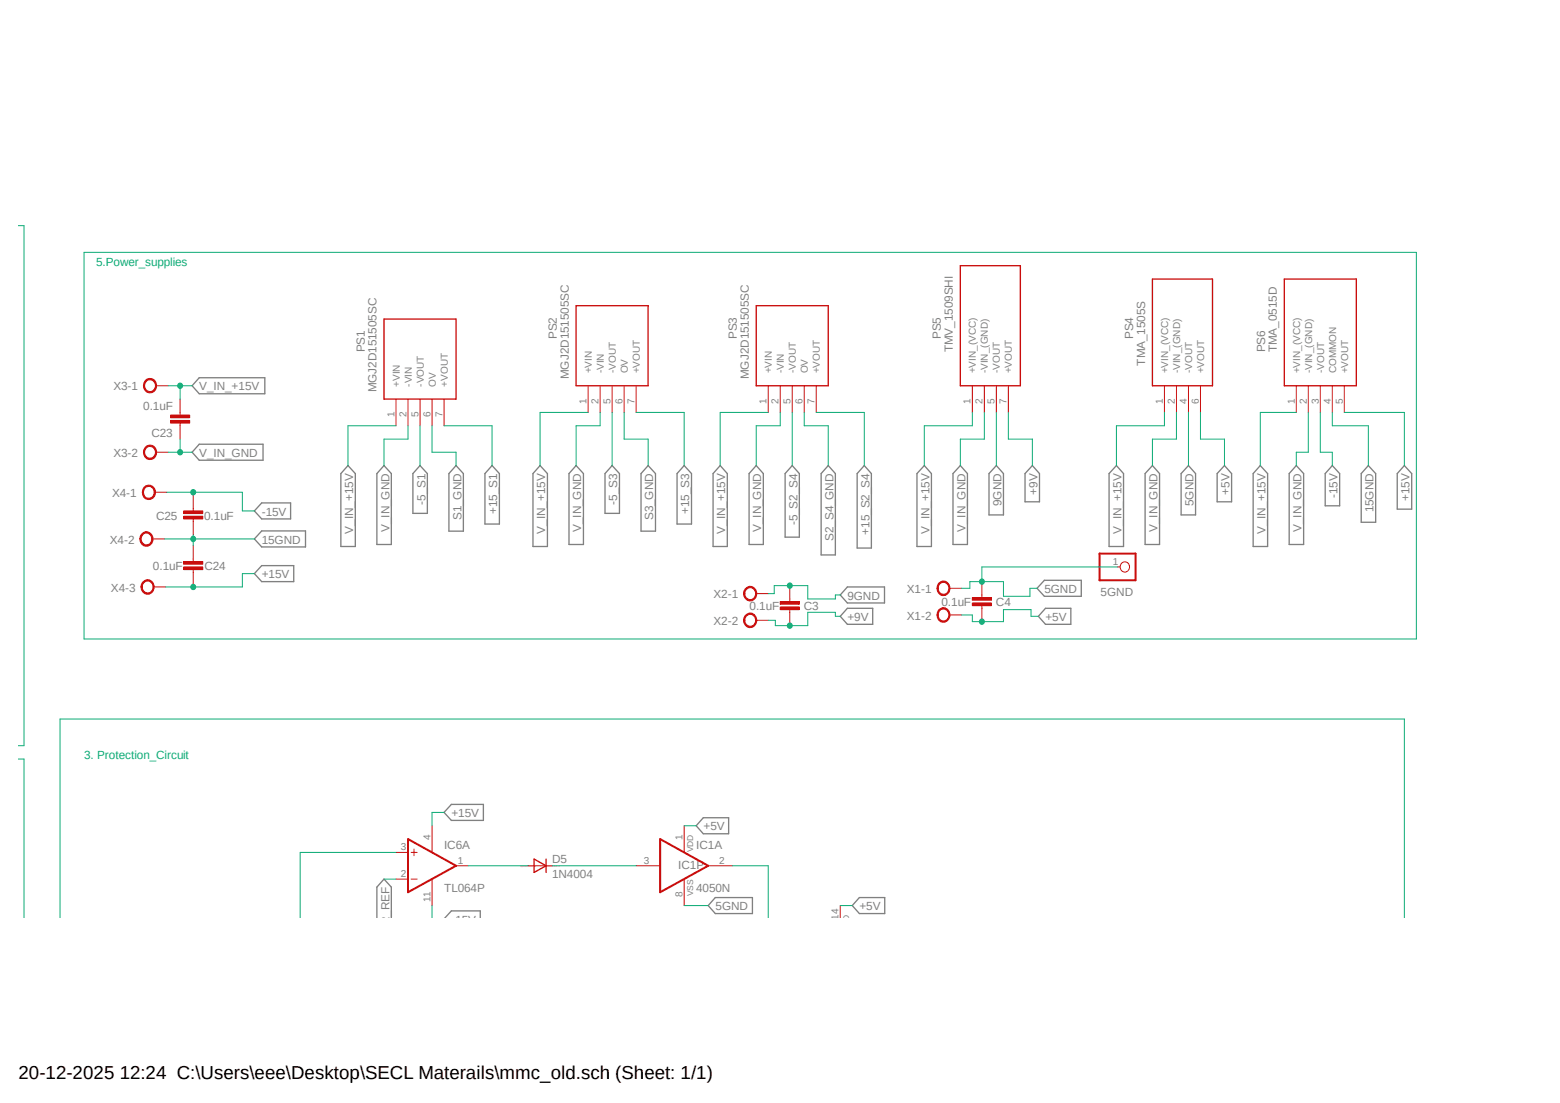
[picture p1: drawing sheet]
<svg xmlns="http://www.w3.org/2000/svg" width="297mm" height="210mm" viewBox="0 0 297 210" stroke-linecap="round" stroke-linejoin="round" font-family="sans-serif">
<path d="M3.5 3.5l278.6 171.2M282.1 3.5l-278.6 171.2" fill="none" stroke="#fff" stroke-width=".19"/>
<g fill="none" stroke="#808080" stroke-width=".25">
<path d="M37.9 71.9h12.5v3.1h-12.5l-1.3-1.6zM37.9 84.6h12.2v3h-12.2l-1.3-1.5zM49.8 95.8h5.5v3h-5.5l-1.4-1.5zM66.3 88.6l1.3 1.6v13.9h-2.7v-13.9zM73.1 88.6l1.4 1.6v13.5h-2.7v-13.5zM80 88.6l1.4 1.6v7.5h-2.8v-7.5zM86.8 88.6l1.4 1.6v10.9h-2.7v-10.9zM93.7 88.6l1.4 1.6v9.6h-2.8v-9.6zM102.8 88.6l1.4 1.6v13.9h-2.7v-13.9zM109.7 88.6l1.4 1.6v13.5h-2.8v-13.5zM116.5 88.6l1.4 1.6v7.5h-2.7v-7.5zM123.4 88.6l1.4 1.6v10.9h-2.8v-10.9z"/>
<path d="M130.3 88.6l1.4 1.6v9.6h-2.8v-9.6zM137.1 88.6l1.4 1.6v13.9h-2.7v-13.9zM144 88.6l1.3 1.6v13.5h-2.7v-13.5zM150.8 88.6l1.4 1.6v12.1h-2.7v-12.1zM157.7 88.6l1.3 1.6v15.5h-2.7v-15.5zM164.5 88.6l1.4 1.6v14.2h-2.7v-14.2zM176 88.6l1.3 1.6v13.9h-2.7v-13.9zM182.8 88.6l1.4 1.6v13.5h-2.8v-13.5zM189.7 88.6l1.4 1.6v7.8h-2.8v-7.8zM196.6 88.6l1.3 1.6v5.3h-2.7v-5.3zM212.6 88.6l1.3 1.6v13.9h-2.7v-13.9zM219.4 88.6l1.4 1.6v13.5h-2.8v-13.5z"/>
<path d="M226.3 88.6l1.3 1.6v7.8h-2.7v-7.8zM233.1 88.6l1.4 1.6v5.3h-2.8v-5.3zM239.9 88.6l1.4 1.6v13.9h-2.7v-13.9zM246.8 88.6l1.4 1.6v13.5h-2.8v-13.5zM253.7 88.6l1.4 1.6v6.1h-2.8v-6.1zM260.5 88.6l1.4 1.6v9.2h-2.7v-9.2zM267.4 88.6l1.4 1.6v6.7h-2.8v-6.7zM49.8 101.1h8.4v3h-8.4l-1.4-1.5zM49.8 107.7h6.1v3h-6.1l-1.4-1.5zM161.3 115.8h4.9v3.1h-4.9l-1.3-1.6zM161.3 111.8h7.1v3h-7.1l-1.3-1.5zM198.8 110.5h7.1v3h-7.1l-1.4-1.5z"/>
<path d="M199.1 115.8h4.8v3.1h-4.8l-1.4-1.6zM85.9 153.2h6.1v3h-6.1l-1.4-1.5zM133.9 155.7h4.8v3h-4.8l-1.4-1.5zM71.8 174.7v-5.8l1.3-1.5 1.4 1.5v5.8M84.8 174.7l1.1-1.3h5.5v1.3M136.2 170.9h7.1v3h-7.1l-1.4-1.5zM163.6 170.9h4.8v3h-4.8l-1.3-1.5z"/>
</g>
<path d="M73.1 60.7h13.7v15.3h-13.7zM101.7 163.6l2.3 1.2-2.3 1.3zM104 163.6v2.5" fill="none" stroke="#c90d0c" stroke-width=".25"/>
<g fill="none" stroke="#c90d0c" stroke-width=".19">
<path d="M34.3 78.5v.5M75.4 76v5.1M77.7 76v5.1M80 76v5.1M82.3 76v5.1M84.5 76v5.1M34.3 80.6v.5M82.3 157.2v5.1M130.3 157.2v5.1M75.4 162.3h2.3M75.4 167.4h2.3M78.3 162.3h1.1"/>
<path d="M78.3 167.4h1.1M78.8 161.7v1.2M82.3 167.4v5M86.8 164.8h2.3M100.5 164.8h4.6M121.1 164.8h4.6M130.3 167.4v5M134.8 164.8h4.6M160 172.4v2.3"/>
</g>
<path d="M77.7 159.8l9.1 5-9.1 5.1zM125.7 159.8l9.1 5-9.1 5.1z" fill="none" stroke="#c90d0c" stroke-width=".38"/>
<path d="M32.5 79h3.6v.5h-3.6z" fill-rule="evenodd" fill="#c90d0c"/>
<path d="M32.5 79h3.6v.5h-3.6z" fill="none" stroke="#c90d0c" stroke-width=".19"/>
<path d="M32.5 80.1h3.6v.5h-3.6z" fill-rule="evenodd" fill="#c90d0c"/>
<g fill="none" stroke="#c90d0c" stroke-width=".19">
<path d="M34.3 76v2.5M112 73.4v5.1M114.3 73.4v5.1M116.5 73.4v5.1M118.8 73.4v5.1M121.1 73.4v5.1M146.3 73.4v5.1M148.5 73.4v5.1M150.8 73.4v5.1M153.1 73.4v5.1M155.4 73.4v5.1M185.1 73.4v5.1"/>
<path d="M187.4 73.4v5.1M189.7 73.4v5.1M192 73.4v5.1M221.7 73.4v5.1M224 73.4v5.1M226.3 73.4v5.1M228.6 73.4v5.1M246.8 73.4v5.1M249.1 73.4v5.1M251.4 73.4v5.1M253.7 73.4v5.1M255.9 73.4v5.1"/>
<path d="M32.5 80.1h3.6v.5h-3.6zM34.3 81.1v2.5"/>
</g>
<path d="M109.7 58.2h13.7v15.2h-13.7zM144 58.2h13.7v15.2h-13.7zM182.8 50.6h11.5v22.8h-11.5zM219.4 53.1h11.4v20.3h-11.4zM244.5 53.1h13.7v20.3h-13.7z" fill="none" stroke="#c90d0c" stroke-width=".25"/>
<path d="M27.6 72.5a1.34 1.34 0 0 1 2.2 .5 1.34 1.34 0 0 1-1.4 1.8 1.32 1.32 0 0 1-1.1-1.4h.2a1.09 1.09 0 0 1 1.6-.9 1.09 1.09 0 0 1 .1 1.8 1.02 1.02 0 0 1-1.1 .1 1.02 1.02 0 0 1-.6-1h-.2z" fill-rule="evenodd" fill="#c90d0c"/>
<path d="M27.6 72.5a1.34 1.34 0 0 1 2.2 .5 1.34 1.34 0 0 1-1.4 1.8 1.32 1.32 0 0 1-1.1-1.4h.2a1.09 1.09 0 0 1 1.6-.9 1.09 1.09 0 0 1 .1 1.8 1.02 1.02 0 0 1-1.1 .1 1.02 1.02 0 0 1-.6-1h-.2zM29.7 73.4h2.3" fill="none" stroke="#c90d0c" stroke-width=".19"/>
<path d="M27.6 85.2a1.34 1.34 0 0 1 2.2 .5 1.34 1.34 0 0 1-1.4 1.8 1.32 1.32 0 0 1-1.1-1.4h.2a1.09 1.09 0 0 1 1.1-1 1.09 1.09 0 0 1 1.1 .9 1.09 1.09 0 0 1-.9 1.2 1.02 1.02 0 0 1-1.3-1.1h-.2z" fill-rule="evenodd" fill="#c90d0c"/>
<path d="M27.6 85.2a1.34 1.34 0 0 1 2.2 .5 1.34 1.34 0 0 1-1.4 1.8 1.32 1.32 0 0 1-1.1-1.4h.2a1.09 1.09 0 0 1 1.1-1 1.09 1.09 0 0 1 1.1 .9 1.09 1.09 0 0 1-.9 1.2 1.02 1.02 0 0 1-1.3-1.1h-.2zM29.7 86.1h2.3" fill="none" stroke="#c90d0c" stroke-width=".19"/>
<path d="M141.9 112.1a1.33 1.33 0 0 1 2 .1 1.33 1.33 0 0 1-.3 1.9 1.25 1.25 0 0 1-1.4 .2 1.25 1.25 0 0 1-.6-1.3h.2a1.07 1.07 0 0 1 1.4-1.1 1.07 1.07 0 0 1 .5 1.7 1.01 1.01 0 0 1-1.2 .5 1.01 1.01 0 0 1-.7-1.1h-.2z" fill-rule="evenodd" fill="#c90d0c"/>
<path d="M141.9 112.1a1.33 1.33 0 0 1 2 .1 1.33 1.33 0 0 1-.3 1.9 1.25 1.25 0 0 1-1.4 .2 1.25 1.25 0 0 1-.6-1.3h.2a1.07 1.07 0 0 1 1.4-1.1 1.07 1.07 0 0 1 .5 1.7 1.01 1.01 0 0 1-1.2 .5 1.01 1.01 0 0 1-.7-1.1h-.2zM144 113h2.3" fill="none" stroke="#c90d0c" stroke-width=".19"/>
<path d="M141.9 117.2a1.33 1.33 0 0 1 2 .1 1.33 1.33 0 0 1-.3 1.9 1.25 1.25 0 0 1-1.4 .1 1.25 1.25 0 0 1-.6-1.2h.2a1.07 1.07 0 0 1 1.4-1.1 1.07 1.07 0 0 1 .5 1.7 1.01 1.01 0 0 1-1.2 .5 1.01 1.01 0 0 1-.7-1.1h-.2z" fill-rule="evenodd" fill="#c90d0c"/>
<path d="M141.9 117.2a1.33 1.33 0 0 1 2 .1 1.33 1.33 0 0 1-.3 1.9 1.25 1.25 0 0 1-1.4 .1 1.25 1.25 0 0 1-.6-1.2h.2a1.07 1.07 0 0 1 1.4-1.1 1.07 1.07 0 0 1 .5 1.7 1.01 1.01 0 0 1-1.2 .5 1.01 1.01 0 0 1-.7-1.1h-.2zM144 118.1h2.3" fill="none" stroke="#c90d0c" stroke-width=".19"/>
<path d="M178.7 111.1a1.33 1.33 0 0 1 2 .1 1.33 1.33 0 0 1-.3 1.9 1.22 1.22 0 0 1-1.4 .2 1.22 1.22 0 0 1-.6-1.3h.2a1.07 1.07 0 0 1 1.4-1.1 1.07 1.07 0 0 1 .5 1.7 1.01 1.01 0 0 1-1.2 .5 1.01 1.01 0 0 1-.7-1.1h-.2z" fill-rule="evenodd" fill="#c90d0c"/>
<path d="M178.7 111.1a1.33 1.33 0 0 1 2 .1 1.33 1.33 0 0 1-.3 1.9 1.22 1.22 0 0 1-1.4 .2 1.22 1.22 0 0 1-.6-1.3h.2a1.07 1.07 0 0 1 1.4-1.1 1.07 1.07 0 0 1 .5 1.7 1.01 1.01 0 0 1-1.2 .5 1.01 1.01 0 0 1-.7-1.1h-.2zM180.8 112h2.2" fill="none" stroke="#c90d0c" stroke-width=".19"/>
<path d="M178.7 116.2a1.33 1.33 0 0 1 2 0 1.33 1.33 0 0 1-.3 2 1.22 1.22 0 0 1-1.4 .1 1.22 1.22 0 0 1-.6-1.2h.2a1.07 1.07 0 0 1 1.4-1.1 1.07 1.07 0 0 1 .5 1.7 1.01 1.01 0 0 1-1.2 .5 1.01 1.01 0 0 1-.7-1.1h-.2z" fill-rule="evenodd" fill="#c90d0c"/>
<path d="M178.7 116.2a1.33 1.33 0 0 1 2 0 1.33 1.33 0 0 1-.3 2 1.22 1.22 0 0 1-1.4 .1 1.22 1.22 0 0 1-.6-1.2h.2a1.07 1.07 0 0 1 1.4-1.1 1.07 1.07 0 0 1 .5 1.7 1.01 1.01 0 0 1-1.2 .5 1.01 1.01 0 0 1-.7-1.1h-.2zM180.8 117.1h2.2" fill="none" stroke="#c90d0c" stroke-width=".19"/>
<path d="M27.4 92.8a1.32 1.32 0 0 1 1.8 0 1.32 1.32 0 0 1 0 1.9 1.32 1.32 0 0 1-1.8 0l-.3-1h.2a1.04 1.04 0 0 1 1.1-1.1 1.04 1.04 0 0 1 .9 1.3 1.02 1.02 0 0 1-1.1 1 1.02 1.02 0 0 1-.9-1.2h-.2z" fill-rule="evenodd" fill="#c90d0c"/>
<path d="M27.4 92.8a1.32 1.32 0 0 1 1.8 0 1.32 1.32 0 0 1 0 1.9 1.32 1.32 0 0 1-1.8 0l-.3-1h.2a1.04 1.04 0 0 1 1.1-1.1 1.04 1.04 0 0 1 .9 1.3 1.02 1.02 0 0 1-1.1 1 1.02 1.02 0 0 1-.9-1.2h-.2zM29.5 93.7h2.2" fill="none" stroke="#c90d0c" stroke-width=".19"/>
<path d="M27 101.7a1.33 1.33 0 0 1 1.9 .1 1.33 1.33 0 0 1-.3 2 1.24 1.24 0 0 1-1.4 .1 1.24 1.24 0 0 1-.6-1.3h.2a1.07 1.07 0 0 1 1.4-1.1 1.07 1.07 0 0 1 .5 1.7 1.01 1.01 0 0 1-1.2 .5 1.01 1.01 0 0 1-.7-1.1h-.2z" fill-rule="evenodd" fill="#c90d0c"/>
<path d="M27 101.7a1.33 1.33 0 0 1 1.9 .1 1.33 1.33 0 0 1-.3 2 1.24 1.24 0 0 1-1.4 .1 1.24 1.24 0 0 1-.6-1.3h.2a1.07 1.07 0 0 1 1.4-1.1 1.07 1.07 0 0 1 .5 1.7 1.01 1.01 0 0 1-1.2 .5 1.01 1.01 0 0 1-.7-1.1h-.2zM29 102.6h2.3" fill="none" stroke="#c90d0c" stroke-width=".19"/>
<path d="M27.2 110.8a1.33 1.33 0 0 1 1.9 .1 1.33 1.33 0 0 1-.2 2 1.25 1.25 0 0 1-1.4 .1 1.25 1.25 0 0 1-.7-1.2h.3a1.07 1.07 0 0 1 1.4-1.1 1.07 1.07 0 0 1 .5 1.7 1.01 1.01 0 0 1-1.2 .5 1.01 1.01 0 0 1-.7-1.1h-.3z" fill-rule="evenodd" fill="#c90d0c"/>
<path d="M27.2 110.8a1.33 1.33 0 0 1 1.9 .1 1.33 1.33 0 0 1-.2 2 1.25 1.25 0 0 1-1.4 .1 1.25 1.25 0 0 1-.7-1.2h.3a1.07 1.07 0 0 1 1.4-1.1 1.07 1.07 0 0 1 .5 1.7 1.01 1.01 0 0 1-1.2 .5 1.01 1.01 0 0 1-.7-1.1h-.3zM29.3 111.8h2.2M150.4 114v.6M150.4 116.1v.5" fill="none" stroke="#c90d0c" stroke-width=".19"/>
<path d="M148.5 114.6h3.7v.5h-3.7z" fill-rule="evenodd" fill="#c90d0c"/>
<path d="M148.5 114.6h3.7v.5h-3.7z" fill="none" stroke="#c90d0c" stroke-width=".19"/>
<path d="M148.5 115.6h3.7v.5h-3.7z" fill-rule="evenodd" fill="#c90d0c"/>
<path d="M148.5 115.6h3.7v.5h-3.7zM150.4 111.5v2.5M150.4 116.6v2.5M186.9 113.3v.5M186.9 115.3v.5" fill="none" stroke="#c90d0c" stroke-width=".19"/>
<path d="M185.1 113.8h3.7v.5h-3.7z" fill-rule="evenodd" fill="#c90d0c"/>
<path d="M185.1 113.8h3.7v.5h-3.7z" fill="none" stroke="#c90d0c" stroke-width=".19"/>
<path d="M185.1 114.8h3.7v.5h-3.7z" fill-rule="evenodd" fill="#c90d0c"/>
<path d="M36.8 106.4v.5M36.8 108.5v.5M185.1 114.8h3.7v.5h-3.7zM186.9 110.7v2.6M186.9 115.8v2.6" fill="none" stroke="#c90d0c" stroke-width=".19"/>
<path d="M35 106.9h3.6v.5h-3.6z" fill-rule="evenodd" fill="#c90d0c"/>
<path d="M35 106.9h3.6v.5h-3.6z" fill="none" stroke="#c90d0c" stroke-width=".19"/>
<path d="M35 107.9h3.6v.6h-3.6z" fill-rule="evenodd" fill="#c90d0c"/>
<path d="M36.8 96.8v.5M36.8 98.8v.5M35 107.9h3.6v.6h-3.6zM36.8 103.9v2.5M36.8 109v2.5" fill="none" stroke="#c90d0c" stroke-width=".19"/>
<path d="M35 98.3h3.6v.5h-3.6z" fill-rule="evenodd" fill="#c90d0c"/>
<path d="M35 98.3h3.6v.5h-3.6z" fill="none" stroke="#c90d0c" stroke-width=".19"/>
<path d="M35 97.3h3.6v.5h-3.6z" fill-rule="evenodd" fill="#c90d0c"/>
<g fill="none" stroke="#c90d0c" stroke-width=".19">
<path d="M35 97.3h3.6v.5h-3.6zM36.8 94.2v2.6M36.8 99.3v2.6M212.8 107.9h.5"/>
<circle cx="214.1" cy="108" r=".93"/>
</g>
<path d="M209.3 105.4h6.9v5.1h-6.9z" fill="none" stroke="#c90d0c" stroke-width=".38"/>
<path d="M226.3 78.5v10.1M191.1 110.7h-6.4v1.3h-1.7M197.4 112h-1.3v1.5h-5M130.3 172.4h4.5" fill="none" stroke="#0dab76" stroke-width=".19"/>
<circle cx="186.9" cy="110.7" r=".49" fill="#0dab76"/>
<g fill="none" stroke="#0dab76" stroke-width=".19">
<path d="M228.6 78.5v5.1h4.5v5M183 117.1h2.1v1.3h6v-2.3h5.2v1.2h1.4M191.1 110.7v2.8M212.8 107.9h-25.9v2.8M130.3 157.2h2.2M160 172.4h2.3"/>
<circle cx="186.9" cy="110.7" r=".49"/>
</g>
<circle cx="186.9" cy="118.4" r=".49" fill="#0dab76"/>
<g fill="none" stroke="#0dab76" stroke-width=".19">
<path d="M253.7 78.5v2.6h6.8v7.5M31.3 102.6h5.5M36.8 101.9v2"/>
<circle cx="186.9" cy="118.4" r=".49"/>
</g>
<circle cx="36.8" cy="102.6" r=".49" fill="#0dab76"/>
<g fill="none" stroke="#0dab76" stroke-width=".19">
<path d="M189.7 78.5v10.1M36.8 102.6h11.6M153.8 111.5h-6.4v1.5h-1.1M160 113.3h-1v.7h-5.2"/>
<circle cx="36.8" cy="102.6" r=".49"/>
</g>
<circle cx="150.3" cy="111.5" r=".49" fill="#0dab76"/>
<g fill="none" stroke="#0dab76" stroke-width=".19">
<path d="M3.5 43h1.1v99h-1.1M16 48h253.7v73.7h-253.7zM192 78.5v5.1h4.6v5M146.3 118.1h1.3v1h6.2M153.8 111.5v2.5M153.8 116.6h5.2v.7h1M3.5 144.5h1.1v30.2M75.4 162.3h-18.3v12.4M89.1 164.8h11.4M105.1 164.8h16M139.4 164.8h6.9v9.9M267.4 174.7v-37.8h-256v37.8"/>
<circle cx="150.3" cy="111.5" r=".49"/>
</g>
<circle cx="150.3" cy="119.1" r=".49" fill="#0dab76"/>
<g fill="none" stroke="#0dab76" stroke-width=".19">
<path d="M32 73.4h4.6M34.3 73.4v2.6M82.3 81.1v5h4.5v2.5M84.5 81.1h9.2v7.5M153.8 116.6v2.5"/>
<circle cx="150.3" cy="119.1" r=".49"/>
</g>
<circle cx="34.3" cy="73.4" r=".49" fill="#0dab76"/>
<g fill="none" stroke="#0dab76" stroke-width=".19">
<path d="M112 78.5h-9.2v10.1M146.3 78.5h-9.2v10.1M185.1 78.5v2.6h-9.1v7.5M221.7 78.5v2.6h-9.1v7.5M246.8 78.5h-6.9v10.1M32 86.1h4.6M34.3 83.6v2.5M75.4 81.1h-9.1v7.5"/>
<circle cx="34.3" cy="73.4" r=".49"/>
</g>
<circle cx="34.3" cy="86.1" r=".49" fill="#0dab76"/>
<g fill="none" stroke="#0dab76" stroke-width=".19">
<path d="M114.3 78.5v2.6h-4.6v7.5M116.5 78.5v10.1M121.1 78.5h9.2v10.1M148.5 78.5v2.6h-4.5v7.5M150.8 78.5v10.1M155.4 78.5h9.1v10.1M187.4 78.5v5.1h-4.6v5M224 78.5v5.1h-4.6v5M249.1 78.5v7.6h-2.3v2.5M251.4 78.5v7.6h2.3v2.5M31.7 93.7h14.4v3.6h2.3M36.8 93.7v.5"/>
<path d="M77.7 81.1v2.5h-4.6v5M80 81.1v7.5M73.1 167.4h2.3M82.3 172.4v2.3"/>
<circle cx="34.3" cy="86.1" r=".49"/>
</g>
<circle cx="36.8" cy="93.7" r=".49" fill="#0dab76"/>
<g fill="none" stroke="#0dab76" stroke-width=".19">
<path d="M255.9 78.5h11.5v10.1M36.8 111.5v.3M48.4 109.2h-2.3v2.6h-14.6M84.5 154.7h-2.2v2.5"/>
<circle cx="36.8" cy="93.7" r=".49"/>
</g>
<circle cx="36.8" cy="111.8" r=".49" fill="#0dab76"/>
<g fill="none" stroke="#0dab76" stroke-width=".19">
<path d="M118.8 78.5v5.1h4.6v5M153.1 78.5v2.6h4.6v7.5"/>
<circle cx="36.8" cy="111.8" r=".49"/>
</g>
<text font-size="3.6" x="3.5" y="205.4">20-12-2025 12:24 C:\Users\eee\Desktop\SECL Materails\mmc_old.sch (Sheet: 1/1)</text>
<g font-size="2.2" fill="#0dab76">
<text x="18.3" y="50.6">5.Power_supplies</text>
<text x="16" y="144.5">3. Protection_Circuit</text>
</g>
<g font-size="2.2" fill="#808080">
<text x="106" y="64.6" transform="rotate(-90 106 64.6)">PS2</text>
<text x="140.3" y="64.6" transform="rotate(-90 140.3 64.6)">PS3</text>
<text x="179.2" y="64.6" transform="rotate(-90 179.2 64.6)">PS5</text>
<text x="215.7" y="64.6" transform="rotate(-90 215.7 64.6)">PS4</text>
<text x="69.5" y="67.1" transform="rotate(-90 69.5 67.1)">PS1</text>
<text x="181.4" y="67.1" transform="rotate(-90 181.4 67.1)">TMV_1509SHI</text>
<text x="218" y="69.6" transform="rotate(-90 218 69.6)">TMA_1505S</text>
<text x="240.9" y="67.1" transform="rotate(-90 240.9 67.1)">PS6</text>
<text x="243.1" y="67.1" transform="rotate(-90 243.1 67.1)">TMA_0515D</text>
<text x="21.6" y="74.3">X3-1</text>
<text x="37.9" y="74.3">V_IN_+15V</text>
<text x="71.7" y="74.7" transform="rotate(-90 71.7 74.7)">MGJ2D151505SC</text>
<text x="108.3" y="72.2" transform="rotate(-90 108.3 72.2)">MGJ2D151505SC</text>
<text x="142.6" y="72.2" transform="rotate(-90 142.6 72.2)">MGJ2D151505SC</text>
<text x="27.3" y="78.1">0.1uF</text>
<text x="28.8" y="83.2">C23</text>
<text x="21.6" y="87">X3-2</text>
<text x="37.9" y="87">V_IN_GND</text>
<text x="21.3" y="94.6">X4-1</text>
<text x="197.5" y="94.2" transform="rotate(-90 197.5 94.2)">+9V</text>
<text x="234.1" y="94.2" transform="rotate(-90 234.1 94.2)">+5V</text>
<text x="254.7" y="94.9" transform="rotate(-90 254.7 94.9)">-15V</text>
<text x="268.4" y="95.4" transform="rotate(-90 268.4 95.4)">+15V</text>
<text x="29.7" y="98.9">C25</text>
<text x="38.9" y="98.9">0.1uF</text>
<text x="49.8" y="98.2">-15V</text>
<text x="67.3" y="101.6" transform="rotate(-90 67.3 101.6)">V_IN_+15V</text>
<text x="74.1" y="101.3" transform="rotate(-90 74.1 101.3)">V_IN_GND</text>
<text x="81" y="96.1" transform="rotate(-90 81 96.1)">-5_S1</text>
<text x="87.8" y="99.1" transform="rotate(-90 87.8 99.1)">S1_GND</text>
<text x="94.7" y="97.9" transform="rotate(-90 94.7 97.9)">+15_S1</text>
<text x="103.8" y="101.6" transform="rotate(-90 103.8 101.6)">V_IN_+15V</text>
<text x="110.7" y="101.3" transform="rotate(-90 110.7 101.3)">V_IN_GND</text>
<text x="117.5" y="96.1" transform="rotate(-90 117.5 96.1)">-5_S3</text>
<text x="124.4" y="99.1" transform="rotate(-90 124.4 99.1)">S3_GND</text>
<text x="131.2" y="97.9" transform="rotate(-90 131.2 97.9)">+15_S3</text>
<text x="138.1" y="101.6" transform="rotate(-90 138.1 101.6)">V_IN_+15V</text>
<text x="145" y="101.3" transform="rotate(-90 145 101.3)">V_IN_GND</text>
<text x="151.8" y="100" transform="rotate(-90 151.8 100)">-5_S2_S4</text>
<text x="165.5" y="101.8" transform="rotate(-90 165.5 101.8)">+15_S2_S4</text>
<text x="177" y="101.6" transform="rotate(-90 177 101.6)">V_IN_+15V</text>
<text x="183.8" y="101.3" transform="rotate(-90 183.8 101.3)">V_IN_GND</text>
<text x="190.7" y="96.4" transform="rotate(-90 190.7 96.4)">9GND</text>
<text x="213.5" y="101.6" transform="rotate(-90 213.5 101.6)">V_IN_+15V</text>
<text x="220.4" y="101.3" transform="rotate(-90 220.4 101.3)">V_IN_GND</text>
<text x="227.2" y="96.4" transform="rotate(-90 227.2 96.4)">5GND</text>
<text x="241" y="101.6" transform="rotate(-90 241 101.6)">V_IN_+15V</text>
<text x="247.8" y="101.3" transform="rotate(-90 247.8 101.3)">V_IN_GND</text>
<text x="261.5" y="97.6" transform="rotate(-90 261.5 97.6)">15GND</text>
<text x="20.9" y="103.5">X4-2</text>
<text x="49.8" y="103.5">15GND</text>
<text x="158.7" y="103" transform="rotate(-90 158.7 103)">S2_S4_GND</text>
<text x="21.1" y="112.6">X4-3</text>
<text x="29.1" y="108.6">0.1uF</text>
<text x="38.9" y="108.6">C24</text>
<text x="49.8" y="110.1">+15V</text>
<text x="135.8" y="113.9">X2-1</text>
<text x="172.6" y="112.9">X1-1</text>
<text x="198.8" y="112.9">5GND</text>
<text x="209.6" y="113.4">5GND</text>
<text x="135.8" y="119">X2-2</text>
<text x="142.7" y="116.2">0.1uF</text>
<text x="153" y="116.2">C3</text>
<text x="161.3" y="114.2">9GND</text>
<text x="161.3" y="118.2">+9V</text>
<text x="172.6" y="118">X1-2</text>
<text x="179.2" y="115.4">0.1uF</text>
<text x="189.6" y="115.4">C4</text>
<text x="199.1" y="118.2">+5V</text>
<text x="85.9" y="155.6">+15V</text>
<text x="84.5" y="161.7">IC6A</text>
<text x="132.5" y="161.7">IC1A</text>
<text x="133.9" y="158.1">+5V</text>
<text x="105.1" y="167.1">1N4004</text>
<text x="105.1" y="164.3">D5</text>
<text x="129.1" y="165.5">IC1P</text>
<text x="84.5" y="169.9">TL064P</text>
<text x="132.5" y="169.9">4050N</text>
<text x="136.2" y="173.3">5GND</text>
<text x="163.6" y="173.3">+5V</text>
<text x="85.9" y="175.9">-15V</text>
<text x="74.1" y="188" transform="rotate(-90 74.1 188)">PTR_UPPER_REF</text>
</g>
<g font-size="1.9" fill="#808080">
<text x="112.7" y="71.1" transform="rotate(-90 112.7 71.1)">+VIN</text>
<text x="114.9" y="71.1" transform="rotate(-90 114.9 71.1)">-VIN</text>
<text x="117.2" y="71.1" transform="rotate(-90 117.2 71.1)">-VOUT</text>
<text x="119.5" y="71.1" transform="rotate(-90 119.5 71.1)">OV</text>
<text x="121.8" y="71.1" transform="rotate(-90 121.8 71.1)">+VOUT</text>
<text x="146.9" y="71.1" transform="rotate(-90 146.9 71.1)">+VIN</text>
<text x="149.2" y="71.1" transform="rotate(-90 149.2 71.1)">-VIN</text>
<text x="151.5" y="71.1" transform="rotate(-90 151.5 71.1)">-VOUT</text>
<text x="153.8" y="71.1" transform="rotate(-90 153.8 71.1)">OV</text>
<text x="156.1" y="71.1" transform="rotate(-90 156.1 71.1)">+VOUT</text>
<text x="185.8" y="71.1" transform="rotate(-90 185.8 71.1)">+VIN_(VCC)</text>
<text x="188.1" y="71.1" transform="rotate(-90 188.1 71.1)">-VIN_(GND)</text>
<text x="190.4" y="71.1" transform="rotate(-90 190.4 71.1)">-VOUT</text>
<text x="192.7" y="71.1" transform="rotate(-90 192.7 71.1)">+VOUT</text>
<text x="222.4" y="71.1" transform="rotate(-90 222.4 71.1)">+VIN_(VCC)</text>
<text x="224.7" y="71.1" transform="rotate(-90 224.7 71.1)">-VIN_(GND)</text>
<text x="227" y="71.1" transform="rotate(-90 227 71.1)">-VOUT</text>
<text x="229.2" y="71.1" transform="rotate(-90 229.2 71.1)">+VOUT</text>
<text x="247.5" y="71.1" transform="rotate(-90 247.5 71.1)">+VIN_(VCC)</text>
<text x="249.8" y="71.1" transform="rotate(-90 249.8 71.1)">-VIN_(GND)</text>
<text x="252.1" y="71.1" transform="rotate(-90 252.1 71.1)">-VOUT</text>
<text x="254.4" y="71.1" transform="rotate(-90 254.4 71.1)">COMMON</text>
<text x="256.7" y="71.1" transform="rotate(-90 256.7 71.1)">+VOUT</text>
<text x="76.1" y="73.6" transform="rotate(-90 76.1 73.6)">+VIN</text>
<text x="78.4" y="73.6" transform="rotate(-90 78.4 73.6)">-VIN</text>
<text x="80.7" y="73.6" transform="rotate(-90 80.7 73.6)">-VOUT</text>
<text x="83" y="73.6" transform="rotate(-90 83 73.6)">OV</text>
<text x="85.3" y="73.6" transform="rotate(-90 85.3 73.6)">+VOUT</text>
<text x="111.7" y="76.8" transform="rotate(-90 111.7 76.8)">1</text>
<text x="114" y="76.8" transform="rotate(-90 114 76.8)">2</text>
<text x="116.2" y="76.8" transform="rotate(-90 116.2 76.8)">5</text>
<text x="118.5" y="76.8" transform="rotate(-90 118.5 76.8)">6</text>
<text x="120.8" y="76.8" transform="rotate(-90 120.8 76.8)">7</text>
<text x="145.9" y="76.8" transform="rotate(-90 145.9 76.8)">1</text>
<text x="148.2" y="76.8" transform="rotate(-90 148.2 76.8)">2</text>
<text x="150.5" y="76.8" transform="rotate(-90 150.5 76.8)">5</text>
<text x="152.8" y="76.8" transform="rotate(-90 152.8 76.8)">6</text>
<text x="155.1" y="76.8" transform="rotate(-90 155.1 76.8)">7</text>
<text x="184.8" y="76.8" transform="rotate(-90 184.8 76.8)">1</text>
<text x="187.1" y="76.8" transform="rotate(-90 187.1 76.8)">2</text>
<text x="189.4" y="76.8" transform="rotate(-90 189.4 76.8)">5</text>
<text x="191.6" y="76.8" transform="rotate(-90 191.6 76.8)">7</text>
<text x="221.4" y="76.8" transform="rotate(-90 221.4 76.8)">1</text>
<text x="223.7" y="76.8" transform="rotate(-90 223.7 76.8)">2</text>
<text x="225.9" y="76.8" transform="rotate(-90 225.9 76.8)">4</text>
<text x="228.2" y="76.8" transform="rotate(-90 228.2 76.8)">6</text>
<text x="246.5" y="76.8" transform="rotate(-90 246.5 76.8)">1</text>
<text x="248.8" y="76.8" transform="rotate(-90 248.8 76.8)">2</text>
<text x="251.1" y="76.8" transform="rotate(-90 251.1 76.8)">3</text>
<text x="253.4" y="76.8" transform="rotate(-90 253.4 76.8)">4</text>
<text x="255.7" y="76.8" transform="rotate(-90 255.7 76.8)">5</text>
<text x="75.1" y="79.4" transform="rotate(-90 75.1 79.4)">1</text>
<text x="77.4" y="79.4" transform="rotate(-90 77.4 79.4)">2</text>
<text x="79.7" y="79.4" transform="rotate(-90 79.7 79.4)">5</text>
<text x="82" y="79.4" transform="rotate(-90 82 79.4)">6</text>
<text x="84.2" y="79.4" transform="rotate(-90 84.2 79.4)">7</text>
<text x="211.9" y="107.6">1</text>
<text x="76.3" y="161.9">3</text>
<text x="82" y="159.9" transform="rotate(-90 82 159.9)">4</text>
<text x="130" y="159.9" transform="rotate(-90 130 159.9)">1</text>
<text x="76.3" y="167">2</text>
<text x="87.2" y="164.5">1</text>
<text x="122.6" y="164.5">3</text>
<text x="136.9" y="164.5">2</text>
<text x="82" y="171.7" transform="rotate(-90 82 171.7)">11</text>
<text x="130" y="170.8" transform="rotate(-90 130 170.8)">8</text>
<text x="159.6" y="175.2" transform="rotate(-90 159.6 175.2)">14</text>
</g>
<g font-size="1.6" fill="#808080">
<text x="132" y="162.3" transform="rotate(-90 132 162.3)">VDD</text>
<text x="132" y="170.7" transform="rotate(-90 132 170.7)">VSS</text>
<text x="161.7" y="177.5" transform="rotate(-90 161.7 177.5)">VDD</text>
</g>
<g font-size=".5" fill="#ffba08">
<text x="99" y="165.1">SpiceOrder 1</text>
<text x="103.6" y="165.1">SpiceOrder 2</text>
</g>
</svg>
